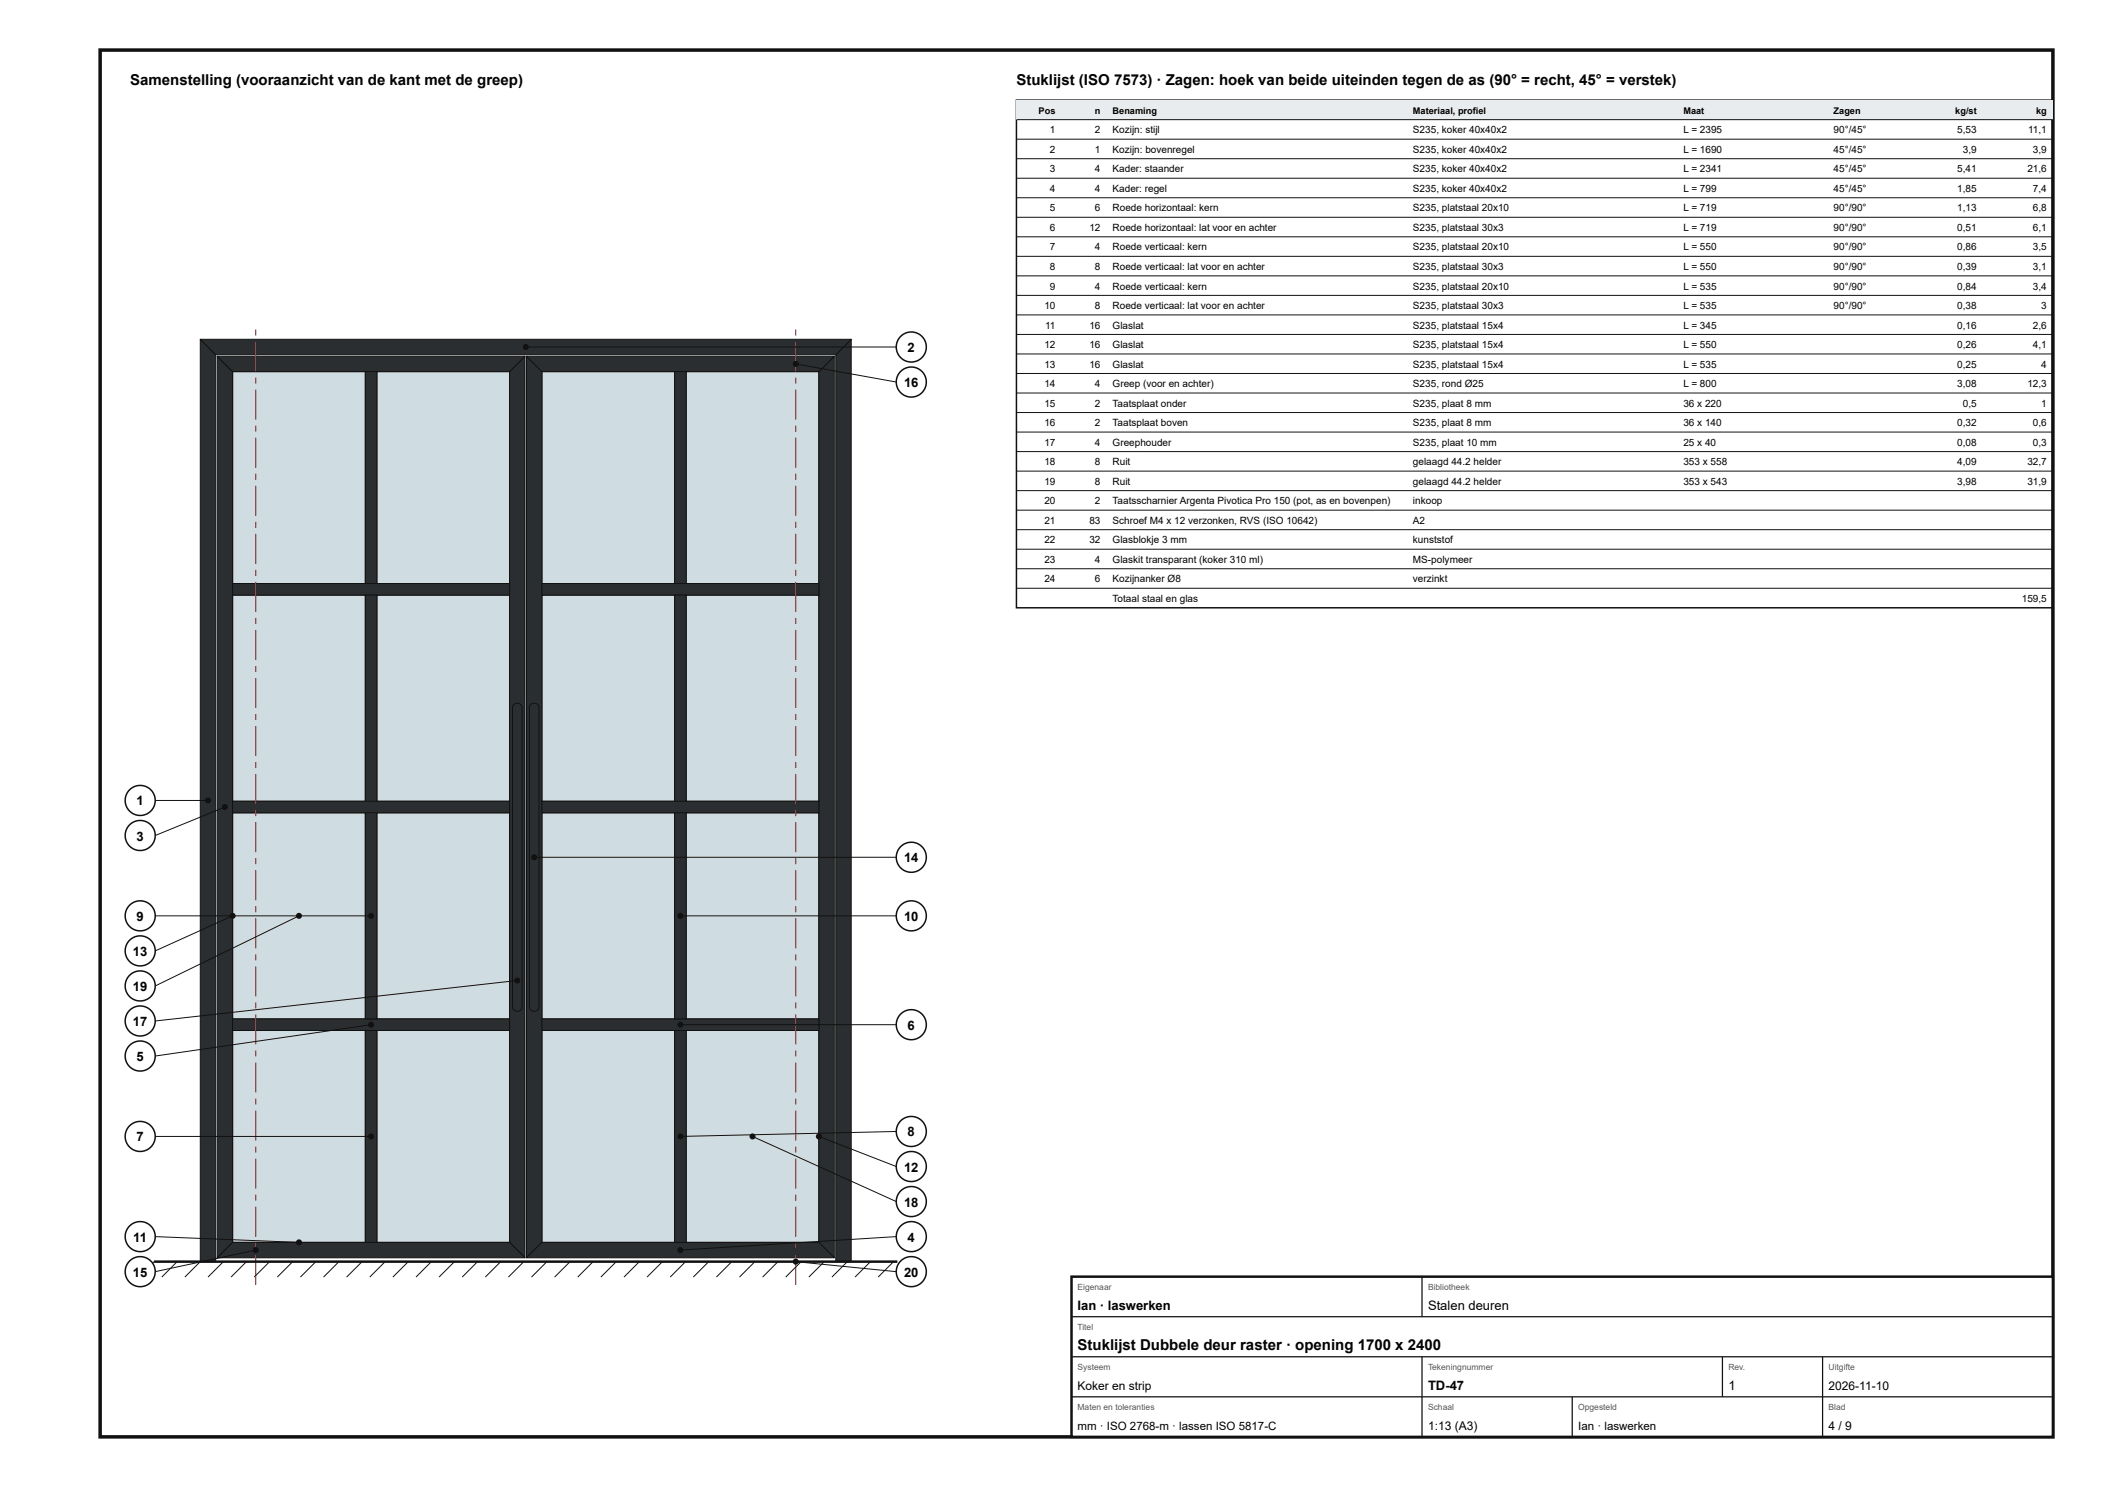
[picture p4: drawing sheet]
<svg xmlns="http://www.w3.org/2000/svg" width="420mm" height="297mm" viewBox="0 0 420 297" stroke-linecap="round" stroke-linejoin="round" font-family="sans-serif">
<path d="M20 10h390v277h-390z" fill="none" stroke="#111" stroke-width=".7" stroke-linecap="butt"/>
<path d="M46.5 205.8h26.5v42.3h-26.5z" fill="#cfdde3"/>
<path d="M46.5 205.8h26.5v42.3h-26.5z" fill="none" stroke="#111" stroke-width=".2"/>
<path d="M75.3 205.8h26.5v42.3h-26.5z" fill="#cfdde3"/>
<path d="M75.3 205.8h26.5v42.3h-26.5z" fill="none" stroke="#111" stroke-width=".2"/>
<path d="M46.5 162.3h26.5v41.2h-26.5z" fill="#cfdde3"/>
<path d="M46.5 162.3h26.5v41.2h-26.5z" fill="none" stroke="#111" stroke-width=".2"/>
<path d="M75.3 162.3h26.5v41.2h-26.5z" fill="#cfdde3"/>
<path d="M75.3 162.3h26.5v41.2h-26.5z" fill="none" stroke="#111" stroke-width=".2"/>
<path d="M46.5 118.9h26.5v41.1h-26.5z" fill="#cfdde3"/>
<path d="M46.5 118.9h26.5v41.1h-26.5z" fill="none" stroke="#111" stroke-width=".2"/>
<path d="M75.3 118.9h26.5v41.1h-26.5z" fill="#cfdde3"/>
<path d="M75.3 118.9h26.5v41.1h-26.5z" fill="none" stroke="#111" stroke-width=".2"/>
<path d="M46.5 74.2h26.5v42.4h-26.5z" fill="#cfdde3"/>
<path d="M46.5 74.2h26.5v42.4h-26.5z" fill="none" stroke="#111" stroke-width=".2"/>
<path d="M75.3 74.2h26.5v42.4h-26.5z" fill="#cfdde3"/>
<path d="M75.3 74.2h26.5v42.4h-26.5z" fill="none" stroke="#111" stroke-width=".2"/>
<path d="M108.2 205.8h26.5v42.3h-26.5z" fill="#cfdde3"/>
<path d="M108.2 205.8h26.5v42.3h-26.5z" fill="none" stroke="#111" stroke-width=".2"/>
<path d="M137 205.8h26.5v42.3h-26.5z" fill="#cfdde3"/>
<path d="M137 205.8h26.5v42.3h-26.5z" fill="none" stroke="#111" stroke-width=".2"/>
<path d="M108.2 162.3h26.5v41.2h-26.5z" fill="#cfdde3"/>
<path d="M108.2 162.3h26.5v41.2h-26.5z" fill="none" stroke="#111" stroke-width=".2"/>
<path d="M137 162.3h26.5v41.2h-26.5z" fill="#cfdde3"/>
<path d="M137 162.3h26.5v41.2h-26.5z" fill="none" stroke="#111" stroke-width=".2"/>
<path d="M108.2 118.9h26.5v41.1h-26.5z" fill="#cfdde3"/>
<path d="M108.2 118.9h26.5v41.1h-26.5z" fill="none" stroke="#111" stroke-width=".2"/>
<path d="M137 118.9h26.5v41.1h-26.5z" fill="#cfdde3"/>
<path d="M137 118.9h26.5v41.1h-26.5z" fill="none" stroke="#111" stroke-width=".2"/>
<path d="M108.2 74.2h26.5v42.4h-26.5z" fill="#cfdde3"/>
<path d="M108.2 74.2h26.5v42.4h-26.5z" fill="none" stroke="#111" stroke-width=".2"/>
<path d="M137 74.2h26.5v42.4h-26.5z" fill="#cfdde3"/>
<path d="M137 74.2h26.5v42.4h-26.5z" fill="none" stroke="#111" stroke-width=".2"/>
<path d="M40 67.8l3.1 3.1v181.1h-3.1z" fill="#2b2e31"/>
<path d="M40 67.8l3.1 3.1v181.1h-3.1z" fill="none" stroke="#111" stroke-width=".2"/>
<path d="M166.9 70.9l3.1-3.1v184.2h-3.1z" fill="#2b2e31"/>
<path d="M166.9 70.9l3.1-3.1v184.2h-3.1z" fill="none" stroke="#111" stroke-width=".2"/>
<path d="M40 67.8h130l-3.1 3.1h-123.8z" fill="#2b2e31"/>
<path d="M40 67.8h130l-3.1 3.1h-123.8z" fill="none" stroke="#111" stroke-width=".2"/>
<path d="M43.4 71.2l3.1 3v173.9l-3.1 3.1z" fill="#2b2e31"/>
<path d="M43.4 71.2l3.1 3v173.9l-3.1 3.1z" fill="none" stroke="#111" stroke-width=".2"/>
<path d="M101.8 74.2l3-3v180l-3-3.1z" fill="#2b2e31"/>
<path d="M101.8 74.2l3-3v180l-3-3.1z" fill="none" stroke="#111" stroke-width=".2"/>
<path d="M46.5 248.1h55.3l3 3.1h-61.4z" fill="#2b2e31"/>
<path d="M46.5 248.1h55.3l3 3.1h-61.4z" fill="none" stroke="#111" stroke-width=".2"/>
<path d="M43.4 71.2h61.4l-3 3h-55.3z" fill="#2b2e31"/>
<path d="M43.4 71.2h61.4l-3 3h-55.3z" fill="none" stroke="#111" stroke-width=".2"/>
<path d="M46.5 203.5h55.3v2.3h-55.3z" fill="#2b2e31"/>
<path d="M46.5 203.5h55.3v2.3h-55.3z" fill="none" stroke="#111" stroke-width=".2"/>
<path d="M46.5 160h55.3v2.3h-55.3z" fill="#2b2e31"/>
<path d="M46.5 160h55.3v2.3h-55.3z" fill="none" stroke="#111" stroke-width=".2"/>
<path d="M46.5 116.6h55.3v2.3h-55.3z" fill="#2b2e31"/>
<path d="M46.5 116.6h55.3v2.3h-55.3z" fill="none" stroke="#111" stroke-width=".2"/>
<path d="M73 205.8h2.3v42.3h-2.3z" fill="#2b2e31"/>
<path d="M73 205.8h2.3v42.3h-2.3z" fill="none" stroke="#111" stroke-width=".2"/>
<path d="M73 162.3h2.3v41.2h-2.3z" fill="#2b2e31"/>
<path d="M73 162.3h2.3v41.2h-2.3z" fill="none" stroke="#111" stroke-width=".2"/>
<path d="M73 118.9h2.3v41.1h-2.3z" fill="#2b2e31"/>
<path d="M73 118.9h2.3v41.1h-2.3z" fill="none" stroke="#111" stroke-width=".2"/>
<path d="M73 74.2h2.3v42.4h-2.3z" fill="#2b2e31"/>
<path d="M73 74.2h2.3v42.4h-2.3z" fill="none" stroke="#111" stroke-width=".2"/>
<path d="M105.1 71.2l3.1 3v173.9l-3.1 3.1z" fill="#2b2e31"/>
<path d="M105.1 71.2l3.1 3v173.9l-3.1 3.1z" fill="none" stroke="#111" stroke-width=".2"/>
<path d="M163.5 74.2l3.1-3v180l-3.1-3.1z" fill="#2b2e31"/>
<path d="M163.5 74.2l3.1-3v180l-3.1-3.1z" fill="none" stroke="#111" stroke-width=".2"/>
<path d="M108.2 248.1h55.3l3.1 3.1h-61.5z" fill="#2b2e31"/>
<path d="M108.2 248.1h55.3l3.1 3.1h-61.5z" fill="none" stroke="#111" stroke-width=".2"/>
<path d="M105.1 71.2h61.5l-3.1 3h-55.3z" fill="#2b2e31"/>
<path d="M105.1 71.2h61.5l-3.1 3h-55.3z" fill="none" stroke="#111" stroke-width=".2"/>
<path d="M108.2 203.5h55.3v2.3h-55.3z" fill="#2b2e31"/>
<path d="M108.2 203.5h55.3v2.3h-55.3z" fill="none" stroke="#111" stroke-width=".2"/>
<path d="M108.2 160h55.3v2.3h-55.3z" fill="#2b2e31"/>
<path d="M108.2 160h55.3v2.3h-55.3z" fill="none" stroke="#111" stroke-width=".2"/>
<path d="M108.2 116.6h55.3v2.3h-55.3z" fill="#2b2e31"/>
<path d="M108.2 116.6h55.3v2.3h-55.3z" fill="none" stroke="#111" stroke-width=".2"/>
<path d="M134.7 205.8h2.3v42.3h-2.3z" fill="#2b2e31"/>
<path d="M134.7 205.8h2.3v42.3h-2.3z" fill="none" stroke="#111" stroke-width=".2"/>
<path d="M134.7 162.3h2.3v41.2h-2.3z" fill="#2b2e31"/>
<path d="M134.7 162.3h2.3v41.2h-2.3z" fill="none" stroke="#111" stroke-width=".2"/>
<path d="M134.7 118.9h2.3v41.1h-2.3z" fill="#2b2e31"/>
<path d="M134.7 118.9h2.3v41.1h-2.3z" fill="none" stroke="#111" stroke-width=".2"/>
<path d="M134.7 74.2h2.3v42.4h-2.3z" fill="#2b2e31"/>
<path d="M134.7 74.2h2.3v42.4h-2.3z" fill="none" stroke="#111" stroke-width=".2"/>
<path d="M51 250.6h.2v6h-.2zM51 248.2h.2v1.2h-.2zM51 241h.2v6h-.2zM51 238.6h.2v1.2h-.2zM51 231.4h.2v6h-.2zM51 229h.2v1.2h-.2zM51 221.8h.2v6h-.2zM51 219.4h.2v1.2h-.2zM51 212.2h.2v6h-.2zM51 209.8h.2v1.2h-.2zM51 202.6h.2v6h-.2zM51 200.2h.2v1.2h-.2zM51 193h.2v6h-.2zM51 190.6h.2v1.2h-.2zM51 183.4h.2v6h-.2zM51 181h.2v1.2h-.2zM51 173.8h.2v6h-.2zM51 171.4h.2v1.2h-.2zM51 164.2h.2v6h-.2zM51 161.8h.2v1.2h-.2zM51 154.6h.2v6h-.2zM51 152.2h.2v1.2h-.2zM51 145h.2v6h-.2zM51 142.6h.2v1.2h-.2zM51 135.4h.2v6h-.2zM51 133h.2v1.2h-.2zM51 125.8h.2v6h-.2zM51 123.4h.2v1.2h-.2zM51 116.2h.2v6h-.2zM51 113.8h.2v1.2h-.2zM51 106.6h.2v6h-.2zM51 104.2h.2v1.2h-.2zM51 97h.2v6h-.2zM51 94.6h.2v1.2h-.2zM51 87.4h.2v6h-.2zM51 85h.2v1.2h-.2zM51 77.8h.2v6h-.2zM51 75.4h.2v1.2h-.2zM51 68.2h.2v6h-.2zM51 65.8h.2v1.2h-.2z" fill="#b00"/>
<path d="M102.6 140.7a.97 .97 0 0 1 1.1-.2 .97 .97 0 0 1 .6 .9v59.7a.96 .96 0 0 1-1 .9 .96 .96 0 0 1-1-.9v-59.7z" fill="#2b2e31"/>
<path d="M102.6 140.7a.97 .97 0 0 1 1.1-.2 .97 .97 0 0 1 .6 .9v59.7a.96 .96 0 0 1-1 .9 .96 .96 0 0 1-1-.9v-59.7z" fill="none" stroke="#111" stroke-width=".2"/>
<path d="M158.8 250.6h.2v6h-.2zM158.8 248.2h.2v1.2h-.2zM158.8 241h.2v6h-.2zM158.8 238.6h.2v1.2h-.2zM158.8 231.4h.2v6h-.2zM158.8 229h.2v1.2h-.2zM158.8 221.8h.2v6h-.2zM158.8 219.4h.2v1.2h-.2zM158.8 212.2h.2v6h-.2zM158.8 209.8h.2v1.2h-.2zM158.8 202.6h.2v6h-.2zM158.8 200.2h.2v1.2h-.2zM158.8 193h.2v6h-.2zM158.8 190.6h.2v1.2h-.2zM158.8 183.4h.2v6h-.2zM158.8 181h.2v1.2h-.2zM158.8 173.8h.2v6h-.2zM158.8 171.4h.2v1.2h-.2zM158.8 164.2h.2v6h-.2zM158.8 161.8h.2v1.2h-.2zM158.8 154.6h.2v6h-.2zM158.8 152.2h.2v1.2h-.2zM158.8 145h.2v6h-.2zM158.8 142.6h.2v1.2h-.2zM158.8 135.4h.2v6h-.2zM158.8 133h.2v1.2h-.2zM158.8 125.8h.2v6h-.2zM158.8 123.4h.2v1.2h-.2zM158.8 116.2h.2v6h-.2zM158.8 113.8h.2v1.2h-.2zM158.8 106.6h.2v6h-.2zM158.8 104.2h.2v1.2h-.2zM158.8 97h.2v6h-.2zM158.8 94.6h.2v1.2h-.2zM158.8 87.4h.2v6h-.2zM158.8 85h.2v1.2h-.2zM158.8 77.8h.2v6h-.2zM158.8 75.4h.2v1.2h-.2zM158.8 68.2h.2v6h-.2zM158.8 65.8h.2v1.2h-.2z" fill="#b00"/>
<path d="M106 140.7a.97 .97 0 0 1 1-.2 .97 .97 0 0 1 .6 .9v59.7a.96 .96 0 0 1-.9 .9 .96 .96 0 0 1-1-.9v-59.7z" fill="#2b2e31"/>
<g fill="none" stroke="#111" stroke-width=".2">
<path d="M106 140.7a.97 .97 0 0 1 1-.2 .97 .97 0 0 1 .6 .9v59.7a.96 .96 0 0 1-.9 .9 .96 .96 0 0 1-1-.9v-59.7zM30.8 252l-3.1 3.1M35.4 252l-3.1 3.1M40 252l-3.1 3.1M44.6 252l-3.1 3.1M49.2 252l-3.1 3.1M53.8 252l-3 3.1M58.5 252l-3.1 3.1M63.1 252l-3.1 3.1M67.7 252l-3.1 3.1M72.3 252l-3.1 3.1M76.9 252l-3.1 3.1"/>
<path d="M81.5 252l-3 3.1M86.1 252l-3 3.1M90.8 252l-3.1 3.1M95.4 252l-3.1 3.1M100 252l-3.1 3.1M104.6 252l-3.1 3.1M109.2 252l-3.1 3.1M113.8 252l-3 3.1M118.5 252l-3.1 3.1M123.1 252l-3.1 3.1M127.7 252l-3.1 3.1M132.3 252l-3.1 3.1"/>
<path d="M136.9 252l-3.1 3.1M141.5 252l-3 3.1M146.1 252l-3 3.1M150.8 252l-3.1 3.1M155.4 252l-3.1 3.1M160 252l-3.1 3.1M164.6 252l-3.1 3.1M169.2 252l-3.1 3.1M173.8 252l-3 3.1M178.5 252l-3.1 3.1"/>
</g>
<path d="M30.8 252h148.4" fill="none" stroke="#111" stroke-width=".5"/>
<circle cx="41.5" cy="159.9" r=".6" fill="#111"/>
<path d="M31 159.9h10.5" fill="none" stroke="#111" stroke-width=".2"/>
<circle cx="28" cy="159.9" r="3" fill="#fff"/>
<circle cx="28" cy="159.9" r="3" fill="none" stroke="#111" stroke-width=".3"/>
<circle cx="44.9" cy="161.2" r=".6" fill="#111"/>
<path d="M44.9 161.2l-13.9 5.7" fill="none" stroke="#111" stroke-width=".2"/>
<circle cx="28" cy="166.9" r="3" fill="#fff"/>
<circle cx="28" cy="166.9" r="3" fill="none" stroke="#111" stroke-width=".3"/>
<circle cx="74.1" cy="182.9" r=".6" fill="#111"/>
<path d="M31 182.9h43.1" fill="none" stroke="#111" stroke-width=".2"/>
<circle cx="28" cy="182.9" r="3" fill="#fff"/>
<circle cx="28" cy="182.9" r="3" fill="none" stroke="#111" stroke-width=".3"/>
<circle cx="46.5" cy="182.9" r=".6" fill="#111"/>
<path d="M46.5 182.9l-15.5 7" fill="none" stroke="#111" stroke-width=".2"/>
<circle cx="28" cy="189.9" r="3" fill="#fff"/>
<circle cx="28" cy="189.9" r="3" fill="none" stroke="#111" stroke-width=".3"/>
<circle cx="59.7" cy="182.9" r=".6" fill="#111"/>
<path d="M59.7 182.9l-28.7 14" fill="none" stroke="#111" stroke-width=".2"/>
<circle cx="28" cy="196.9" r="3" fill="#fff"/>
<circle cx="28" cy="196.9" r="3" fill="none" stroke="#111" stroke-width=".3"/>
<circle cx="103.3" cy="195.8" r=".6" fill="#111"/>
<path d="M103.3 195.8l-72.3 8.1" fill="none" stroke="#111" stroke-width=".2"/>
<circle cx="28" cy="203.9" r="3" fill="#fff"/>
<circle cx="28" cy="203.9" r="3" fill="none" stroke="#111" stroke-width=".3"/>
<circle cx="74.1" cy="204.7" r=".6" fill="#111"/>
<path d="M74.1 204.7l-43.1 6.2" fill="none" stroke="#111" stroke-width=".2"/>
<circle cx="28" cy="210.9" r="3" fill="#fff"/>
<circle cx="28" cy="210.9" r="3" fill="none" stroke="#111" stroke-width=".3"/>
<circle cx="74.1" cy="227" r=".6" fill="#111"/>
<path d="M31 227h43.1" fill="none" stroke="#111" stroke-width=".2"/>
<circle cx="28" cy="227" r="3" fill="#fff"/>
<circle cx="28" cy="227" r="3" fill="none" stroke="#111" stroke-width=".3"/>
<circle cx="59.7" cy="248.1" r=".6" fill="#111"/>
<path d="M31 247l28.7 1.2" fill="none" stroke="#111" stroke-width=".2"/>
<circle cx="28" cy="247" r="3" fill="#fff"/>
<circle cx="28" cy="247" r="3" fill="none" stroke="#111" stroke-width=".3"/>
<circle cx="51.1" cy="249.7" r=".6" fill="#111"/>
<path d="M51.1 249.7l-20.1 4.3" fill="none" stroke="#111" stroke-width=".2"/>
<circle cx="28" cy="254" r="3" fill="#fff"/>
<circle cx="28" cy="254" r="3" fill="none" stroke="#111" stroke-width=".3"/>
<circle cx="105" cy="69.3" r=".6" fill="#111"/>
<path d="M105 69.3h74" fill="none" stroke="#111" stroke-width=".2"/>
<circle cx="182" cy="69.3" r="3" fill="#fff"/>
<circle cx="182" cy="69.3" r="3" fill="none" stroke="#111" stroke-width=".3"/>
<circle cx="158.9" cy="72.7" r=".6" fill="#111"/>
<path d="M158.9 72.7l20.1 3.6" fill="none" stroke="#111" stroke-width=".2"/>
<circle cx="182" cy="76.3" r="3" fill="#fff"/>
<circle cx="182" cy="76.3" r="3" fill="none" stroke="#111" stroke-width=".3"/>
<circle cx="106.7" cy="171.2" r=".6" fill="#111"/>
<path d="M106.7 171.2h72.3" fill="none" stroke="#111" stroke-width=".2"/>
<circle cx="182" cy="171.2" r="3" fill="#fff"/>
<circle cx="182" cy="171.2" r="3" fill="none" stroke="#111" stroke-width=".3"/>
<circle cx="135.9" cy="182.9" r=".6" fill="#111"/>
<path d="M135.9 182.9h43.1" fill="none" stroke="#111" stroke-width=".2"/>
<circle cx="182" cy="182.9" r="3" fill="#fff"/>
<circle cx="182" cy="182.9" r="3" fill="none" stroke="#111" stroke-width=".3"/>
<circle cx="135.9" cy="204.7" r=".6" fill="#111"/>
<path d="M135.9 204.7h43.1" fill="none" stroke="#111" stroke-width=".2"/>
<circle cx="182" cy="204.7" r="3" fill="#fff"/>
<circle cx="182" cy="204.7" r="3" fill="none" stroke="#111" stroke-width=".3"/>
<circle cx="135.9" cy="227" r=".6" fill="#111"/>
<path d="M179 226l-43.1 1" fill="none" stroke="#111" stroke-width=".2"/>
<circle cx="182" cy="226" r="3" fill="#fff"/>
<circle cx="182" cy="226" r="3" fill="none" stroke="#111" stroke-width=".3"/>
<circle cx="163.5" cy="227" r=".6" fill="#111"/>
<path d="M163.5 227l15.5 6" fill="none" stroke="#111" stroke-width=".2"/>
<circle cx="182" cy="233" r="3" fill="#fff"/>
<circle cx="182" cy="233" r="3" fill="none" stroke="#111" stroke-width=".3"/>
<circle cx="150.3" cy="227" r=".6" fill="#111"/>
<path d="M150.3 227l28.7 13" fill="none" stroke="#111" stroke-width=".2"/>
<circle cx="182" cy="240" r="3" fill="#fff"/>
<circle cx="182" cy="240" r="3" fill="none" stroke="#111" stroke-width=".3"/>
<circle cx="135.9" cy="249.7" r=".6" fill="#111"/>
<path d="M179 247l-43.1 2.7" fill="none" stroke="#111" stroke-width=".2"/>
<circle cx="182" cy="247" r="3" fill="#fff"/>
<circle cx="182" cy="247" r="3" fill="none" stroke="#111" stroke-width=".3"/>
<circle cx="158.9" cy="252" r=".6" fill="#111"/>
<path d="M158.9 252l20.1 2" fill="none" stroke="#111" stroke-width=".2"/>
<circle cx="182" cy="254" r="3" fill="#fff"/>
<g fill="none" stroke="#111" stroke-width=".3">
<path d="M203 20h207v101.4h-207z"/>
<circle cx="182" cy="254" r="3"/>
</g>
<path d="M203 20h207v3.9h-207z" fill="#e9ecee"/>
<g fill="none" stroke="#111" stroke-width=".2">
<path d="M203 23.9h207M203 27.8h207M203 31.7h207M203 35.6h207M203 39.5h207M203 43.4h207M203 47.3h207M203 51.2h207M203 55.1h207M203 59h207M203 62.9h207M203 66.8h207"/>
<path d="M203 70.7h207M203 74.6h207M203 78.5h207M203 82.4h207M203 86.3h207M203 90.2h207M203 94.1h207M203 98h207M203 101.9h207M203 105.8h207M203 109.7h207M203 113.6h207"/>
<path d="M203 117.5h207"/>
</g>
<path d="M214 255h196v32h-196z" fill="#fff"/>
<path d="M214 255h196v32h-196z" fill="none" stroke="#111" stroke-width=".5"/>
<path d="M284 255v8M214 263h196M214 271h196M214 279h196M284 271v16M314 279v8M344 271v8M364 271v16" fill="none" stroke="#111" stroke-width=".25"/>
<g font-size="3">
<text x="26" y="17">Samenstelling (vooraanzicht van de kant met de greep)</text>
<text x="203" y="17">Stuklijst (ISO 7573) · Zagen: hoek van beide uiteinden tegen de as (90° = recht, 45° = verstek)</text>
<text x="215.2" y="269.6">Stuklijst Dubbele deur raster · opening 1700 x 2400</text>
</g>
<g font-size="2.6">
<text x="181.3" y="70.3">2</text>
<text x="180.5" y="77.3">16</text>
<text x="27.3" y="160.9">1</text>
<text x="27.3" y="167.9">3</text>
<text x="180.5" y="172.2">14</text>
<text x="27.3" y="183.9">9</text>
<text x="180.5" y="183.9">10</text>
<text x="26.5" y="190.9">13</text>
<text x="26.5" y="197.9">19</text>
<text x="26.5" y="204.9">17</text>
<text x="181.3" y="205.7">6</text>
<text x="27.3" y="211.9">5</text>
<text x="27.3" y="228">7</text>
<text x="181.3" y="227">8</text>
<text x="180.5" y="234">12</text>
<text x="180.5" y="241">18</text>
<text x="26.6" y="248">11</text>
<text x="181.3" y="248">4</text>
<text x="26.5" y="255">15</text>
<text x="180.5" y="255">20</text>
<text x="215.2" y="261.6">Ian · laswerken</text>
<text x="285.2" y="261.6">Stalen deuren</text>
<text x="285.2" y="277.6">TD-47</text>
<text x="345.2" y="277.6">1</text>
</g>
<g font-size="2.4">
<text x="215.2" y="277.6">Koker en strip</text>
<text x="365.2" y="277.6">2026-11-10</text>
<text x="285.2" y="285.6">1:13 (A3)</text>
<text x="365.2" y="285.6">4 / 9</text>
</g>
<g font-size="2.3">
<text x="215.2" y="285.6">mm · ISO 2768-m · lassen ISO 5817-C</text>
<text x="315.2" y="285.6">Ian · laswerken</text>
</g>
<g font-size="2">
<text x="209.7" y="26.6">1</text>
<text x="218.7" y="26.6">2</text>
<text x="222.2" y="26.6">Kozijn: stijl</text>
<text x="282.2" y="26.6">S235, koker 40x40x2</text>
<text x="336.2" y="26.6">L = 2395</text>
<text x="366.2" y="26.6">90°/45°</text>
<text x="390.9" y="26.6">5,53</text>
<text x="405.1" y="26.6">11,1</text>
<text x="209.7" y="30.5">2</text>
<text x="209.7" y="34.4">3</text>
<text x="218.7" y="30.5">1</text>
<text x="218.7" y="34.4">4</text>
<text x="222.2" y="30.5">Kozijn: bovenregel</text>
<text x="222.2" y="34.4">Kader: staander</text>
<text x="282.2" y="30.5">S235, koker 40x40x2</text>
<text x="282.2" y="34.4">S235, koker 40x40x2</text>
<text x="336.2" y="30.5">L = 1690</text>
<text x="336.2" y="34.4">L = 2341</text>
<text x="366.2" y="30.5">45°/45°</text>
<text x="366.2" y="34.4">45°/45°</text>
<text x="390.9" y="34.4">5,41</text>
<text x="392" y="30.5">3,9</text>
<text x="404.9" y="34.4">21,6</text>
<text x="406" y="30.5">3,9</text>
<text x="209.7" y="38.3">4</text>
<text x="218.7" y="38.3">4</text>
<text x="222.2" y="38.3">Kader: regel</text>
<text x="282.2" y="38.3">S235, koker 40x40x2</text>
<text x="336.2" y="38.3">L = 799</text>
<text x="366.2" y="38.3">45°/45°</text>
<text x="390.9" y="38.3">1,85</text>
<text x="406" y="38.3">7,4</text>
<text x="209.7" y="42.2">5</text>
<text x="209.7" y="46.1">6</text>
<text x="217.6" y="46.1">12</text>
<text x="218.7" y="42.2">6</text>
<text x="222.2" y="42.2">Roede horizontaal: kern</text>
<text x="222.2" y="46.1">Roede horizontaal: lat voor en achter</text>
<text x="282.2" y="42.2">S235, platstaal 20x10</text>
<text x="282.2" y="46.1">S235, platstaal 30x3</text>
<text x="336.2" y="42.2">L = 719</text>
<text x="336.2" y="46.1">L = 719</text>
<text x="366.2" y="42.2">90°/90°</text>
<text x="366.2" y="46.1">90°/90°</text>
<text x="390.9" y="42.2">1,13</text>
<text x="390.9" y="46.1">0,51</text>
<text x="406" y="42.2">6,8</text>
<text x="406" y="46.1">6,1</text>
<text x="209.7" y="50">7</text>
<text x="209.7" y="53.9">8</text>
<text x="218.7" y="50">4</text>
<text x="218.7" y="53.9">8</text>
<text x="222.2" y="50">Roede verticaal: kern</text>
<text x="222.2" y="53.9">Roede verticaal: lat voor en achter</text>
<text x="282.2" y="50">S235, platstaal 20x10</text>
<text x="282.2" y="53.9">S235, platstaal 30x3</text>
<text x="336.2" y="50">L = 550</text>
<text x="336.2" y="53.9">L = 550</text>
<text x="366.2" y="50">90°/90°</text>
<text x="366.2" y="53.9">90°/90°</text>
<text x="390.9" y="50">0,86</text>
<text x="390.9" y="53.9">0,39</text>
<text x="406" y="50">3,5</text>
<text x="406" y="53.9">3,1</text>
<text x="209.7" y="57.8">9</text>
<text x="218.7" y="57.8">4</text>
<text x="222.2" y="57.8">Roede verticaal: kern</text>
<text x="282.2" y="57.8">S235, platstaal 20x10</text>
<text x="336.2" y="57.8">L = 535</text>
<text x="366.2" y="57.8">90°/90°</text>
<text x="390.9" y="57.8">0,84</text>
<text x="406" y="57.8">3,4</text>
<text x="208.6" y="61.7">10</text>
<text x="208.7" y="65.6">11</text>
<text x="217.6" y="65.6">16</text>
<text x="218.7" y="61.7">8</text>
<text x="222.2" y="61.7">Roede verticaal: lat voor en achter</text>
<text x="222.2" y="65.6">Glaslat</text>
<text x="282.2" y="61.7">S235, platstaal 30x3</text>
<text x="282.2" y="65.6">S235, platstaal 15x4</text>
<text x="336.2" y="61.7">L = 535</text>
<text x="336.2" y="65.6">L = 345</text>
<text x="366.2" y="61.7">90°/90°</text>
<text x="390.9" y="61.7">0,38</text>
<text x="390.9" y="65.6">0,16</text>
<text x="406" y="65.6">2,6</text>
<text x="407.7" y="61.7">3</text>
<text x="208.6" y="69.5">12</text>
<text x="217.6" y="69.5">16</text>
<text x="222.2" y="69.5">Glaslat</text>
<text x="282.2" y="69.5">S235, platstaal 15x4</text>
<text x="336.2" y="69.5">L = 550</text>
<text x="390.9" y="69.5">0,26</text>
<text x="406" y="69.5">4,1</text>
<text x="208.6" y="73.4">13</text>
<text x="208.6" y="77.3">14</text>
<text x="217.6" y="73.4">16</text>
<text x="218.7" y="77.3">4</text>
<text x="222.2" y="73.4">Glaslat</text>
<text x="222.2" y="77.3">Greep (voor en achter)</text>
<text x="282.2" y="73.4">S235, platstaal 15x4</text>
<text x="282.2" y="77.3">S235, rond Ø25</text>
<text x="336.2" y="73.4">L = 535</text>
<text x="336.2" y="77.3">L = 800</text>
<text x="390.9" y="73.4">0,25</text>
<text x="390.9" y="77.3">3,08</text>
<text x="404.9" y="77.3">12,3</text>
<text x="407.7" y="73.4">4</text>
<text x="208.6" y="81.2">15</text>
<text x="218.7" y="81.2">2</text>
<text x="222.2" y="81.2">Taatsplaat onder</text>
<text x="282.2" y="81.2">S235, plaat 8 mm</text>
<text x="336.2" y="81.2">36 x 220</text>
<text x="392" y="81.2">0,5</text>
<text x="407.7" y="81.2">1</text>
<text x="208.6" y="85.1">16</text>
<text x="208.6" y="89">17</text>
<text x="218.7" y="85.1">2</text>
<text x="218.7" y="89">4</text>
<text x="222.2" y="85.1">Taatsplaat boven</text>
<text x="222.2" y="89">Greephouder</text>
<text x="282.2" y="85.1">S235, plaat 8 mm</text>
<text x="282.2" y="89">S235, plaat 10 mm</text>
<text x="336.2" y="85.1">36 x 140</text>
<text x="336.2" y="89">25 x 40</text>
<text x="390.9" y="85.1">0,32</text>
<text x="390.9" y="89">0,08</text>
<text x="406" y="85.1">0,6</text>
<text x="406" y="89">0,3</text>
<text x="208.6" y="92.9">18</text>
<text x="218.7" y="92.9">8</text>
<text x="222.2" y="92.9">Ruit</text>
<text x="282.2" y="92.9">gelaagd 44.2 helder</text>
<text x="336.2" y="92.9">353 x 558</text>
<text x="390.9" y="92.9">4,09</text>
<text x="404.9" y="92.9">32,7</text>
<text x="208.6" y="96.8">19</text>
<text x="208.6" y="100.7">20</text>
<text x="218.7" y="96.8">8</text>
<text x="218.7" y="100.7">2</text>
<text x="222.2" y="96.8">Ruit</text>
<text x="222.2" y="100.7">Taatsscharnier Argenta Pivotica Pro 150 (pot, as en bovenpen)</text>
<text x="282.2" y="96.8">gelaagd 44.2 helder</text>
<text x="282.2" y="100.7">inkoop</text>
<text x="336.2" y="96.8">353 x 543</text>
<text x="390.9" y="96.8">3,98</text>
<text x="404.9" y="96.8">31,9</text>
<text x="208.6" y="104.6">21</text>
<text x="217.6" y="104.6">83</text>
<text x="222.2" y="104.6">Schroef M4 x 12 verzonken, RVS (ISO 10642)</text>
<text x="282.2" y="104.6">A2</text>
<text x="208.6" y="108.5">22</text>
<text x="208.6" y="112.4">23</text>
<text x="217.6" y="108.5">32</text>
<text x="218.7" y="112.4">4</text>
<text x="222.2" y="108.5">Glasblokje 3 mm</text>
<text x="222.2" y="112.4">Glaskit transparant (koker 310 ml)</text>
<text x="282.2" y="108.5">kunststof</text>
<text x="282.2" y="112.4">MS-polymeer</text>
<text x="208.6" y="116.3">24</text>
<text x="218.7" y="116.3">6</text>
<text x="222.2" y="116.3">Kozijnanker Ø8</text>
<text x="282.2" y="116.3">verzinkt</text>
<text x="222.2" y="120.2">Totaal staal en glas</text>
<text x="403.8" y="120.2">159,5</text>
</g>
<g font-size="1.8">
<text x="207.4" y="22.7">Pos</text>
<text x="218.7" y="22.7">n</text>
<text x="222.2" y="22.7">Benaming</text>
<text x="282.2" y="22.7">Materiaal, profiel</text>
<text x="336.2" y="22.7">Maat</text>
<text x="366.2" y="22.7">Zagen</text>
<text x="390.5" y="22.7">kg/st</text>
<text x="406.6" y="22.7">kg</text>
</g>
<g font-size="1.7" fill="#555">
<text x="215.2" y="257.6">Eigenaar</text>
<text x="285.2" y="257.6">Bibliotheek</text>
<text x="215.2" y="265.6">Titel</text>
<text x="215.2" y="273.6">Systeem</text>
<text x="285.2" y="273.6">Tekeningnummer</text>
<text x="345.2" y="273.6">Rev.</text>
<text x="365.2" y="273.6">Uitgifte</text>
<text x="215.2" y="281.6">Maten en toleranties</text>
<text x="285.2" y="281.6">Schaal</text>
<text x="315.2" y="281.6">Opgesteld</text>
<text x="365.2" y="281.6">Blad</text>
</g>
</svg>
